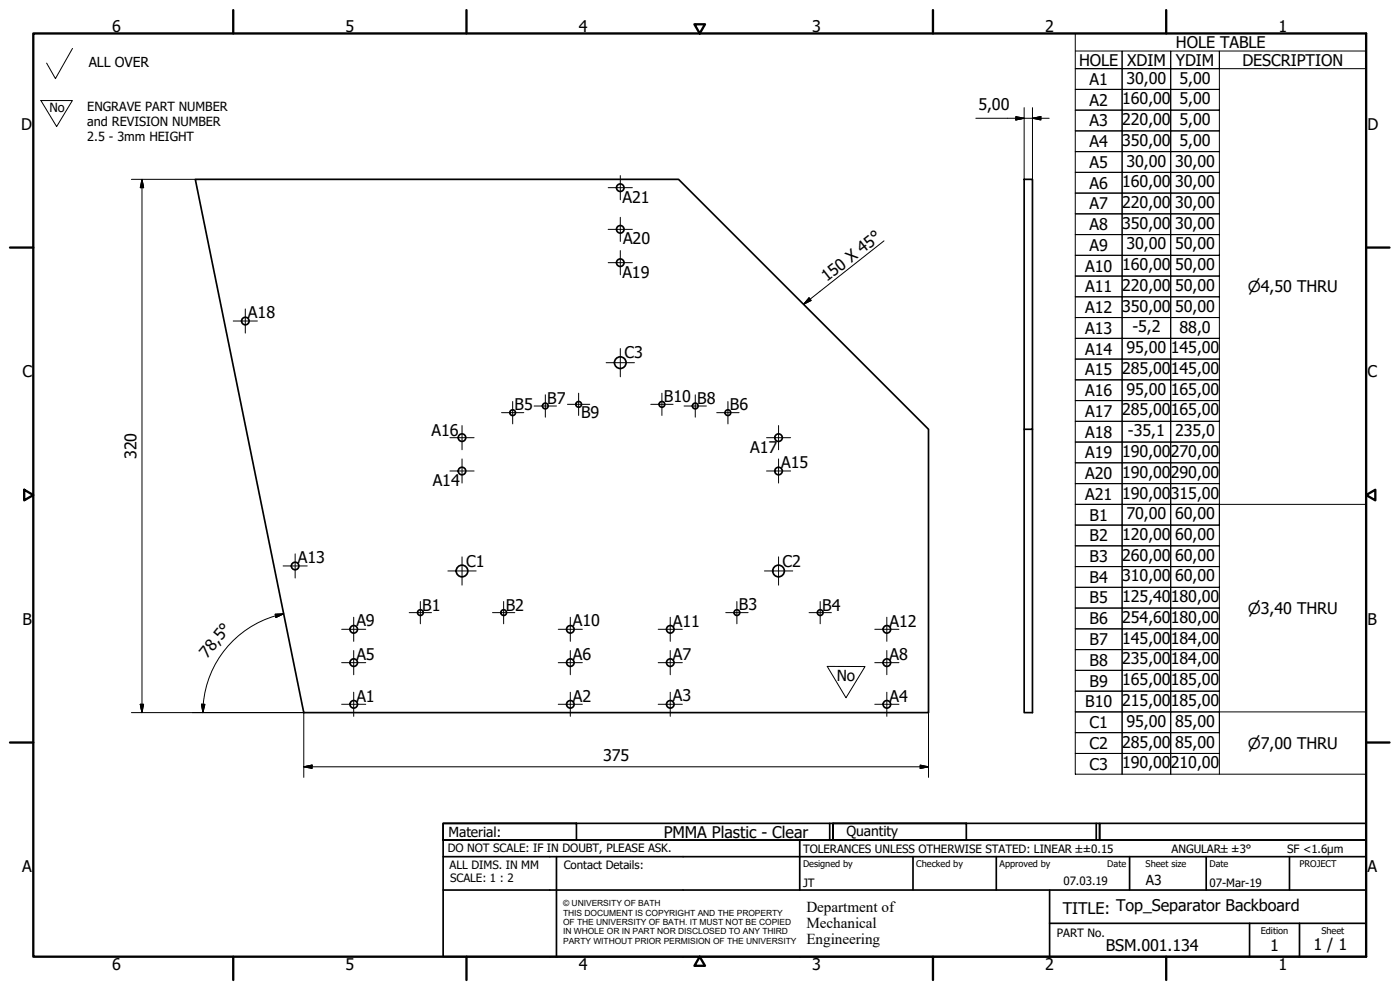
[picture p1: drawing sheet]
<svg xmlns="http://www.w3.org/2000/svg" width="420mm" height="297mm" viewBox="0 0 420 297" stroke-linecap="round" stroke-linejoin="round" font-family="sans-serif">
<!-- layer: Visible (ISO) -->
<g fill="none" stroke="#000" stroke-width=".51">
<path d="M58.6 53.8h145l75.1 75v85h-187.5zM307.4 53.8h2.5v75h-2.5zM307.4 128.8v85h2.5v-85"/>
<circle cx="186.2" cy="56.3" r="1.13"/>
<circle cx="186.2" cy="68.8" r="1.13"/>
<circle cx="186.2" cy="78.8" r="1.13"/>
<circle cx="73.6" cy="96.3" r="1.13"/>
<circle cx="186.2" cy="108.8" r="1.75"/>
<circle cx="138.7" cy="131.3" r="1.13"/>
<circle cx="153.8" cy="123.8" r=".86"/>
<circle cx="163.7" cy="121.8" r=".86"/>
<circle cx="173.7" cy="121.3" r=".86"/>
<circle cx="198.7" cy="121.3" r=".86"/>
<circle cx="208.7" cy="121.8" r=".86"/>
<circle cx="218.5" cy="123.8" r=".86"/>
<circle cx="233.6" cy="131.3" r="1.13"/>
<circle cx="138.7" cy="141.3" r="1.13"/>
<circle cx="233.6" cy="141.3" r="1.13"/>
<circle cx="88.6" cy="169.8" r="1.13"/>
<circle cx="138.7" cy="171.3" r="1.75"/>
<circle cx="233.6" cy="171.3" r="1.75"/>
<circle cx="106.2" cy="188.8" r="1.13"/>
<circle cx="106.2" cy="198.8" r="1.13"/>
<circle cx="126.2" cy="183.8" r=".86"/>
<circle cx="151.2" cy="183.8" r=".86"/>
<circle cx="171.2" cy="188.8" r="1.13"/>
<circle cx="171.2" cy="198.8" r="1.13"/>
<circle cx="201.2" cy="188.8" r="1.13"/>
<circle cx="201.2" cy="198.8" r="1.13"/>
<circle cx="221.2" cy="183.8" r=".86"/>
<circle cx="246.2" cy="183.8" r=".86"/>
<circle cx="266.2" cy="188.8" r="1.13"/>
<circle cx="266.2" cy="198.8" r="1.13"/>
<circle cx="106.2" cy="211.3" r="1.13"/>
<circle cx="171.2" cy="211.3" r="1.13"/>
<circle cx="201.2" cy="211.3" r="1.13"/>
<circle cx="266.2" cy="211.3" r="1.13"/>
</g>
<!-- layer: Border (ISO) -->
<g fill="none" stroke="#000" stroke-width=".7">
<path d="M10 10h400v277h-400zM70 3v7M140 3v7M208.4 7.3h3.2l-1.6 2.7zM280 3v7M350 3v7M3 74.3h7M410 74.3h7M7.3 146.9l2.7 1.6-2.7 1.6zM410 148.5l2.7-1.6v3.2zM3 222.8h7M410 222.8h7"/>
<path d="M70 287v7M140 287v7M210 287l1.6 2.8h-3.2zM280 287v7M350 287v7"/>
</g>
<!-- layer: Title (ISO) -->
<g fill="none" stroke="#000" stroke-width=".51">
<path d="M133 247h40v5h-40zM133 247h117v5h-117zM133 257v-5h277v5M133 257h277v30h-277zM167 257v30M240 252v15M249 247v5M250 247h40v5h-40zM250 247h80v5h-80zM274 257v10M299 257v10M329 247v5"/>
<path d="M330 247h80v5h-80zM339 257v10M362 257v10M387 257v10M133 267h277M315 277h95M315 267v20M375 277v10M390 277v10"/>
</g>
<!-- layer: Sketch Geometry (ISO) -->
<path d="M21.8 14.5l-5.2 9.1-2.6-4.7M12.3 30.2h9.4l-4.7 7.8zM248.3 199.9l11.3 .1-5.7 9.4z" fill="none" stroke="#000" stroke-width=".3"/>
<path d="M253.8 218.8h.1" fill="none" stroke="#fff" stroke-width=".3"/>
<!-- layer: Symbol (ISO) -->
<g fill="none" stroke="#000" stroke-width=".3">
<path d="M322.7 15.3h14.1v5.3h-14.1h14.1v6.2h-14.1h14.1v6.2h-14.1h14.1v6.3h-14.1h14.1v6.2h-14.1h14.1v6.2h-14.1h14.1v6.2h-14.1h14.1v6.3h-14.1h14.1v6.2h-14.1h14.1v6.2h-14.1h14.1v6.2h-14.1h14.1v6.3h-14.1h14.1v6.2h-14.1h14.1v6.2h-14.1h14.1v6.2h-14.1h14.1v6.3h-14.1h14.1v6.2h-14.1h14.1v6.2h-14.1h14.1v6.2h-14.1h14.1v6.3h-14.1h14.1v6.2h-14.1h14.1v6.2h-14.1h14.1v6.3h-14.1h14.1v6.2h-14.1h14.1v6.2h-14.1h14.1v6.2h-14.1h14.1v6.2h-14.1h14.1v6.3h-14.1h14.1v6.2h-14.1h14.1v6.2h-14.1h14.1v6.3h-14.1h14.1v6.2h-14.1h14.1v6.2h-14.1h14.1v6.3h-14.1h14.1v6.2v-6.2h14.5v6.2v-6.2h14.7v6.2M322.7 10h87.3v222.3h-87.3zM336.8 15.3h14.5v5.3h-14.5zM351.3 15.3h14.7v5.3h-14.7zM410 15.3h-44v5.3h44M336.8 20.6h14.5v6.2h-14.5zM336.8 26.8h14.5v6.2h-14.5zM336.8 33h14.5v6.3h-14.5zM336.8 39.3h14.5v6.2h-14.5zM351.3 20.6h14.7v6.2h-14.7zM351.3 26.8h14.7v6.2h-14.7zM351.3 33h14.7v6.3h-14.7z"/>
<path d="M351.3 39.3h14.7v6.2h-14.7zM336.8 45.5h14.5v6.2h-14.5zM336.8 51.7h14.5v6.2h-14.5zM336.8 57.9h14.5v6.3h-14.5zM351.3 45.5h14.7v6.2h-14.7zM351.3 51.7h14.7v6.2h-14.7zM351.3 57.9h14.7v6.3h-14.7zM265.3 72.3l-24.1 19M336.8 64.2h14.5v6.2h-14.5zM336.8 70.4h14.5v6.2h-14.5zM336.8 76.6h14.5v6.2h-14.5zM351.3 64.2h14.7v6.2h-14.7z"/>
<path d="M351.3 70.4h14.7v6.2h-14.7zM351.3 76.6h14.7v6.2h-14.7zM242.8 89.4l.6 .8-2.2 1.1zM336.8 82.8h14.5v6.3h-14.5zM336.8 89.1h14.5v6.2h-14.5zM336.8 95.3h14.5v6.2h-14.5zM351.3 82.8h14.7v6.3h-14.7zM351.3 89.1h14.7v6.2h-14.7zM351.3 95.3h14.7v6.2h-14.7zM336.8 101.5h14.5v6.2h-14.5zM336.8 107.7h14.5v6.3h-14.5zM336.8 114h14.5v6.2h-14.5z"/>
<path d="M351.3 101.5h14.7v6.2h-14.7zM351.3 107.7h14.7v6.3h-14.7zM351.3 114h14.7v6.2h-14.7zM336.8 120.2h14.5v6.2h-14.5zM336.8 126.4h14.5v6.2h-14.5zM336.8 132.6h14.5v6.3h-14.5zM336.8 138.9h14.5v6.2h-14.5zM351.3 120.2h14.7v6.2h-14.7zM351.3 126.4h14.7v6.2h-14.7zM351.3 132.6h14.7v6.3h-14.7zM351.3 138.9h14.7v6.2h-14.7zM336.8 145.1h14.5v6.2h-14.5z"/>
<path d="M336.8 151.3h14.5v6.3h-14.5zM336.8 157.6h14.5v6.2h-14.5zM351.3 145.1h14.7v6.2h-14.7zM351.3 151.3h14.7v6.3h-14.7zM351.3 157.6h14.7v6.2h-14.7zM366 157.6v-6.3h44v6.3M336.8 163.8h14.5v6.2h-14.5zM336.8 170h14.5v6.2h-14.5zM336.8 176.2h14.5v6.2h-14.5zM351.3 163.8h14.7v6.2h-14.7zM351.3 170h14.7v6.2h-14.7zM351.3 176.2h14.7v6.2h-14.7z"/>
<path d="M336.8 182.4h14.5v6.3h-14.5zM336.8 188.7h14.5v6.2h-14.5zM336.8 194.9h14.5v6.2h-14.5zM351.3 182.4h14.7v6.3h-14.7zM351.3 188.7h14.7v6.2h-14.7zM351.3 194.9h14.7v6.2h-14.7zM336.8 201.1h14.5v6.3h-14.5zM336.8 207.4h14.5v6.2h-14.5zM336.8 213.6h14.5v6.2h-14.5zM336.8 219.8h14.5v6.3h-14.5zM351.3 201.1h14.7v6.3h-14.7zM351.3 207.4h14.7v6.2h-14.7z"/>
<path d="M351.3 213.6h14.7v6.2h-14.7zM351.3 219.8h14.7v6.3h-14.7zM366 219.8v-6.2h44v6.2"/>
</g>
<!-- layer: Center Mark (ISO) -->
<g fill="none" stroke="#000" stroke-width=".3">
<path d="M182.5 56.3h7.3M186.2 52.7v7.3M182.5 68.8h7.3M182.5 78.8h7.3M186.2 65.2v7.2M186.2 75.2v7.3M70 96.3h7.3M73.6 92.7v7.2M163.7 118.5v6.7M173.7 118v6.7M181.9 108.8h8.5M186.2 104.6v8.5"/>
<path d="M198.6 118v6.7M208.7 118.5v6.7M135 131.3h7.3M138.7 137.7v7.2M138.7 127.7v7.2M150.5 123.8h6.7M153.9 120.5v6.7M160.3 121.8h6.7M170.3 121.3h6.7M195.3 121.3h6.7M205.3 121.8h6.7M215.1 123.8h6.7"/>
<path d="M218.5 120.5v6.7M230 131.3h7.3M233.7 127.7v7.2M233.7 137.7v7.2M135 141.3h7.3M230 141.3h7.3M85 169.8h7.2M88.6 166.2v7.2M134.4 171.3h8.5M138.7 167.1v8.5M229.4 171.3h8.5M233.7 167.1v8.5"/>
<path d="M102.5 188.8h7.3M102.5 198.8h7.3M106.2 185.2v7.2M106.2 195.2v7.2M122.8 183.8h6.7M126.2 180.5v6.7M147.8 183.8h6.7M151.2 180.5v6.7M167.5 188.8h7.3M167.5 198.8h7.3M171.2 185.2v7.2M171.2 195.2v7.2"/>
<path d="M197.5 198.8h7.3M197.5 188.8h7.3M201.1 195.2v7.2M201.1 185.2v7.2M217.8 183.8h6.7M221.1 180.5v6.7M242.8 183.8h6.7M246.1 180.5v6.7M262.5 198.8h7.3M262.5 188.8h7.3M266.1 195.2v7.2M266.1 185.2v7.2"/>
<path d="M102.5 211.3h7.3M106.2 207.7v7.2M167.5 211.3h7.3M171.2 207.7v7.2M197.5 211.3h7.3M201.1 207.7v7.2M262.5 211.3h7.3M266.1 207.7v7.2"/>
</g>
<!-- layer: Dimension (ISO) -->
<g fill="none" stroke="#000" stroke-width=".3">
<path d="M292.9 35.5h22M304.9 35l2.5 .5-2.5 .5zM307.4 32.3v21.5M309.9 35.5l2.5-.5v1zM309.9 32.3v21.5M39.4 53.8h19.2M42.6 53.8l.5 2.5h-1zM42.6 53.8v160M82.6 184.3l2.5-.1-2.3 1.1zM85.1 184.2a30.3 30.3 0 0 0-24.1 27.1M39.4 213.8h51.8v19.4M42.1 211.3h1l-.5 2.5z"/>
<path d="M60.5 211.3h1l-.6 2.5zM61 211.3l-.1 2.5M278.7 213.8v19.4M91.2 230.1l2.5-.5v1zM91.2 230.1h187.5M276.2 229.6l2.5 .5-2.5 .5z"/>
</g>
<g fill="#000" stroke="#000" stroke-width=".3">
<path d="M304.9 36l2.5-.5zM304.9 35l2.5 .5-2.5 .5zM309.9 35.5l2.5-.5zM309.9 35.5l2.5-.5v1zM42.6 53.8l.5 2.5zM42.6 53.8l.5 2.5h-1zM82.8 185.3l2.3-1.1zM82.6 184.3l2.5-.1-2.3 1.1zM42.1 211.3l.5 2.5zM42.1 211.3h1l-.5 2.5zM60.5 211.3l.4 2.5zM60.5 211.3h1l-.6 2.5z"/>
<path d="M91.2 230.1l2.5-.5zM91.2 230.1l2.5-.5v1zM276.2 230.6l2.5-.5zM276.2 229.6l2.5 .5-2.5 .5z"/>
</g>
<!-- layer: Symbol (ISO) -->
<path d="M242.8 89.4l-1.6 1.9zM242.8 89.4l.6 .8-2.2 1.1z" fill="#000" stroke="#000" stroke-width=".3"/>
<g font-size="4.8">
<text x="33.7" y="9.6">6</text>
<text x="103.7" y="9.6">5</text>
<text x="173.7" y="9.6">4</text>
<text x="243.7" y="9.6">3</text>
<text x="313.7" y="9.6">2</text>
<text x="383.7" y="9.6">1</text>
<text x="352.9" y="14.4">HOLE TABLE</text>
<text x="323.9" y="19.7">HOLE</text>
<text x="338.3" y="19.7">XDIM</text>
<text x="352.9" y="19.7">YDIM</text>
<text x="372.9" y="19.7">DESCRIPTION</text>
<text x="327" y="25.5">A1</text>
<text x="338.1" y="25.1">30,00</text>
<text x="354" y="25.1">5,00</text>
<text x="293.6" y="33.1">5,00</text>
<text x="327" y="31.7">A2</text>
<text x="336.8" y="31.3">160,00</text>
<text x="354" y="31.3">5,00</text>
<text x="6.3" y="38.9">D</text>
<text x="327" y="37.9">A3</text>
<text x="336.8" y="37.5">220,00</text>
<text x="354" y="37.5">5,00</text>
<text x="410.4" y="38.9">D</text>
<text x="327" y="44.1">A4</text>
<text x="336.8" y="43.7">350,00</text>
<text x="354" y="43.7">5,00</text>
<text x="327" y="50.3">A5</text>
<text x="338.1" y="50">30,00</text>
<text x="352.7" y="50">30,00</text>
<text x="327" y="56.6">A6</text>
<text x="336.8" y="56.2">160,00</text>
<text x="352.7" y="56.2">30,00</text>
<text x="186.8" y="60.8">A21</text>
<text x="327" y="62.8">A7</text>
<text x="336.8" y="62.4">220,00</text>
<text x="352.7" y="62.4">30,00</text>
<text x="327" y="69">A8</text>
<text x="336.8" y="68.6">350,00</text>
<text x="352.7" y="68.6">30,00</text>
<text x="187" y="73.2">A20</text>
<text x="327" y="75.3">A9</text>
<text x="338.1" y="74.9">30,00</text>
<text x="352.7" y="74.9">50,00</text>
<text x="186.8" y="83.3">A19</text>
<text x="325.7" y="81.5">A10</text>
<text x="336.8" y="81.1">160,00</text>
<text x="352.7" y="81.1">50,00</text>
<text x="248.1" y="84.7" transform="rotate(-38 248.1 84.7)">150 X 45°</text>
<text x="325.7" y="87.7">A11</text>
<text x="336.8" y="87.3">220,00</text>
<text x="352.7" y="87.3">50,00</text>
<text x="74.4" y="95.4">A18</text>
<text x="325.7" y="94">A12</text>
<text x="336.8" y="93.5">350,00</text>
<text x="352.7" y="93.5">50,00</text>
<text x="325.7" y="100.1">A13</text>
<text x="339.8" y="99.7">-5,2</text>
<text x="354" y="99.8">88,0</text>
<text x="187.4" y="107.5">C3</text>
<text x="325.7" y="106.4">A14</text>
<text x="338.1" y="106">95,00</text>
<text x="351.3" y="106">145,00</text>
<text x="6.7" y="113.2">C</text>
<text x="325.7" y="112.6">A15</text>
<text x="336.8" y="112.2">285,00</text>
<text x="351.3" y="112.2">145,00</text>
<text x="410.4" y="113.2">C</text>
<text x="325.7" y="118.8">A16</text>
<text x="338.1" y="118.4">95,00</text>
<text x="351.3" y="118.4">165,00</text>
<text x="154.5" y="123.1">B5</text>
<text x="164.3" y="121.2">B7</text>
<text x="174.4" y="125.3">B9</text>
<text x="199.3" y="120.6">B10</text>
<text x="209.3" y="121.1">B8</text>
<text x="219.1" y="123.1">B6</text>
<text x="325.7" y="125.1">A17</text>
<text x="336.8" y="124.7">285,00</text>
<text x="351.3" y="124.7">165,00</text>
<text x="129.5" y="130.7">A16</text>
<text x="325.7" y="131.3">A18</text>
<text x="338.5" y="130.9">-35,1</text>
<text x="352.7" y="130.9">235,0</text>
<text x="41" y="137.8" transform="rotate(-90 41 137.8)">320</text>
<text x="225.1" y="135.9">A17</text>
<text x="325.7" y="137.5">A19</text>
<text x="336.8" y="137.1">190,00</text>
<text x="351.3" y="137.1">270,00</text>
<text x="234.4" y="140.4">A15</text>
<text x="325.7" y="143.7">A20</text>
<text x="336.8" y="143.3">190,00</text>
<text x="351.3" y="143.3">290,00</text>
<text x="129.9" y="145.7">A14</text>
<text x="325.7" y="150">A21</text>
<text x="336.8" y="149.6">190,00</text>
<text x="351.3" y="149.6">315,00</text>
<text x="338.1" y="155.8">70,00</text>
<text x="352.7" y="155.8">60,00</text>
<text x="327" y="156.2">B1</text>
<text x="327" y="162.4">B2</text>
<text x="336.8" y="162">120,00</text>
<text x="352.7" y="162">60,00</text>
<text x="89.4" y="168.9">A13</text>
<text x="139.9" y="170">C1</text>
<text x="234.9" y="170">C2</text>
<text x="327" y="168.6">B3</text>
<text x="336.8" y="168.2">260,00</text>
<text x="352.7" y="168.2">60,00</text>
<text x="327" y="174.9">B4</text>
<text x="336.8" y="174.5">310,00</text>
<text x="352.7" y="174.5">60,00</text>
<text x="126.7" y="183.2">B1</text>
<text x="151.8" y="183.2">B2</text>
<text x="221.8" y="183.1">B3</text>
<text x="246.8" y="183.2">B4</text>
<text x="327" y="181">B5</text>
<text x="336.8" y="180.7">125,40</text>
<text x="351.3" y="180.7">180,00</text>
<text x="6.8" y="187.4">B</text>
<text x="107" y="187.9">A9</text>
<text x="172" y="187.9">A10</text>
<text x="202" y="188">A11</text>
<text x="267" y="188">A12</text>
<text x="327" y="187.3">B6</text>
<text x="336.8" y="186.9">254,60</text>
<text x="351.3" y="186.9">180,00</text>
<text x="410.4" y="187.4">B</text>
<text x="62.2" y="197.6" transform="rotate(-51 62.2 197.6)">78,5°</text>
<text x="107" y="197.9">A5</text>
<text x="172" y="197.9">A6</text>
<text x="267" y="197.9">A8</text>
<text x="327" y="193.6">B7</text>
<text x="336.8" y="193.2">145,00</text>
<text x="351.3" y="193.2">184,00</text>
<text x="202" y="198">A7</text>
<text x="327" y="199.8">B8</text>
<text x="336.8" y="199.4">235,00</text>
<text x="351.3" y="199.4">184,00</text>
<text x="327" y="206">B9</text>
<text x="336.8" y="205.6">165,00</text>
<text x="351.3" y="205.6">185,00</text>
<text x="107" y="210.5">A1</text>
<text x="172" y="210.5">A2</text>
<text x="202" y="210.4">A3</text>
<text x="267" y="210.5">A4</text>
<text x="325.7" y="212.2">B10</text>
<text x="336.8" y="211.8">215,00</text>
<text x="351.3" y="211.8">185,00</text>
<text x="327" y="218.5">C1</text>
<text x="338.1" y="218.1">95,00</text>
<text x="352.7" y="218.1">85,00</text>
<text x="327" y="224.7">C2</text>
<text x="336.8" y="224.3">285,00</text>
<text x="352.7" y="224.3">85,00</text>
<text x="181" y="228.5">375</text>
<text x="327" y="230.9">C3</text>
<text x="336.8" y="230.5">190,00</text>
<text x="351.3" y="230.5">210,00</text>
<text x="199.2" y="251.5">PMMA Plastic - Clear</text>
<text x="6.7" y="261.7">A</text>
<text x="410.4" y="261.7">A</text>
<text x="319" y="274.2">TITLE: Top_Separator Backboard</text>
<text x="331.9" y="285.3">BSM.001.134</text>
<text x="381.2" y="285.3">1</text>
<text x="394.2" y="285">1 / 1</text>
<text x="33.7" y="291">6</text>
<text x="103.7" y="290.9">5</text>
<text x="173.7" y="290.9">4</text>
<text x="243.7" y="291">3</text>
<text x="313.7" y="291">2</text>
<text x="383.7" y="290.9">1</text>
</g>
<g font-size="4.6">
<text x="374.5" y="87.6">⌀4,50 THRU</text>
<text x="374.5" y="184.2">⌀3,40 THRU</text>
<text x="251.2" y="204.4">No</text>
<text x="374.5" y="224.6">⌀7,00 THRU</text>
<text x="242" y="273.7">Department of</text>
<text x="242" y="278.4">Mechanical</text>
<text x="242" y="283.2">Engineering</text>
</g>
<g font-size="4.1">
<text x="26.6" y="20">ALL OVER</text>
<text x="134.6" y="251.1">Material:</text>
<text x="254" y="250.8">Quantity</text>
<text x="343.9" y="265.6">A3</text>
</g>
<g font-size="3.8">
<text x="14.8" y="33.5">No</text>
<text x="26.2" y="33.4">ENGRAVE PART NUMBER</text>
<text x="26.2" y="37.9">and REVISION NUMBER</text>
<text x="26.2" y="42.4">2.5 - 3mm HEIGHT</text>
</g>
<g font-size="3.5">
<text x="134.4" y="255.6">DO NOT SCALE: IF IN DOUBT, PLEASE ASK.</text>
<text x="241" y="256">TOLERANCES UNLESS OTHERWISE STATED: LINEAR ±±0.15</text>
<text x="351.6" y="256">ANGULAR±±3°</text>
<text x="386.3" y="256">SF &lt;1.6µm</text>
<text x="134.9" y="260.6">ALL DIMS. IN MM</text>
<text x="169.2" y="260.6">Contact Details:</text>
<text x="135.1" y="264.8">SCALE: 1 : 2</text>
<text x="241" y="266">JT</text>
<text x="319.2" y="265.5">07.03.19</text>
<text x="363" y="266">07-Mar-19</text>
<text x="317.2" y="281.2">PART No.</text>
</g>
<g font-size="2.8">
<text x="241" y="260.1">Designed by</text>
<text x="275" y="260.1">Checked by</text>
<text x="300" y="260.1">Approved by</text>
<text x="332.3" y="260">Date</text>
<text x="343.8" y="260.1">Sheet size</text>
<text x="363" y="260">Date</text>
<text x="390" y="260.1">PROJECT</text>
<text x="378.4" y="280.1">Edition</text>
<text x="396.6" y="280.1">Sheet</text>
</g>
<g font-size="2.5">
<text x="169" y="271.9">© UNIVERSITY OF BATH</text>
<text x="169" y="274.7">THIS DOCUMENT IS COPYRIGHT AND THE PROPERTY</text>
<text x="169" y="277.5">OF THE UNIVERSITY OF BATH. IT MUST NOT BE COPIED</text>
<text x="169" y="280.4">IN WHOLE OR IN PART NOR DISCLOSED TO ANY THIRD</text>
<text x="169" y="283.2">PARTY WITHOUT PRIOR PERMISION OF THE UNIVERSITY</text>
</g>
</svg>
